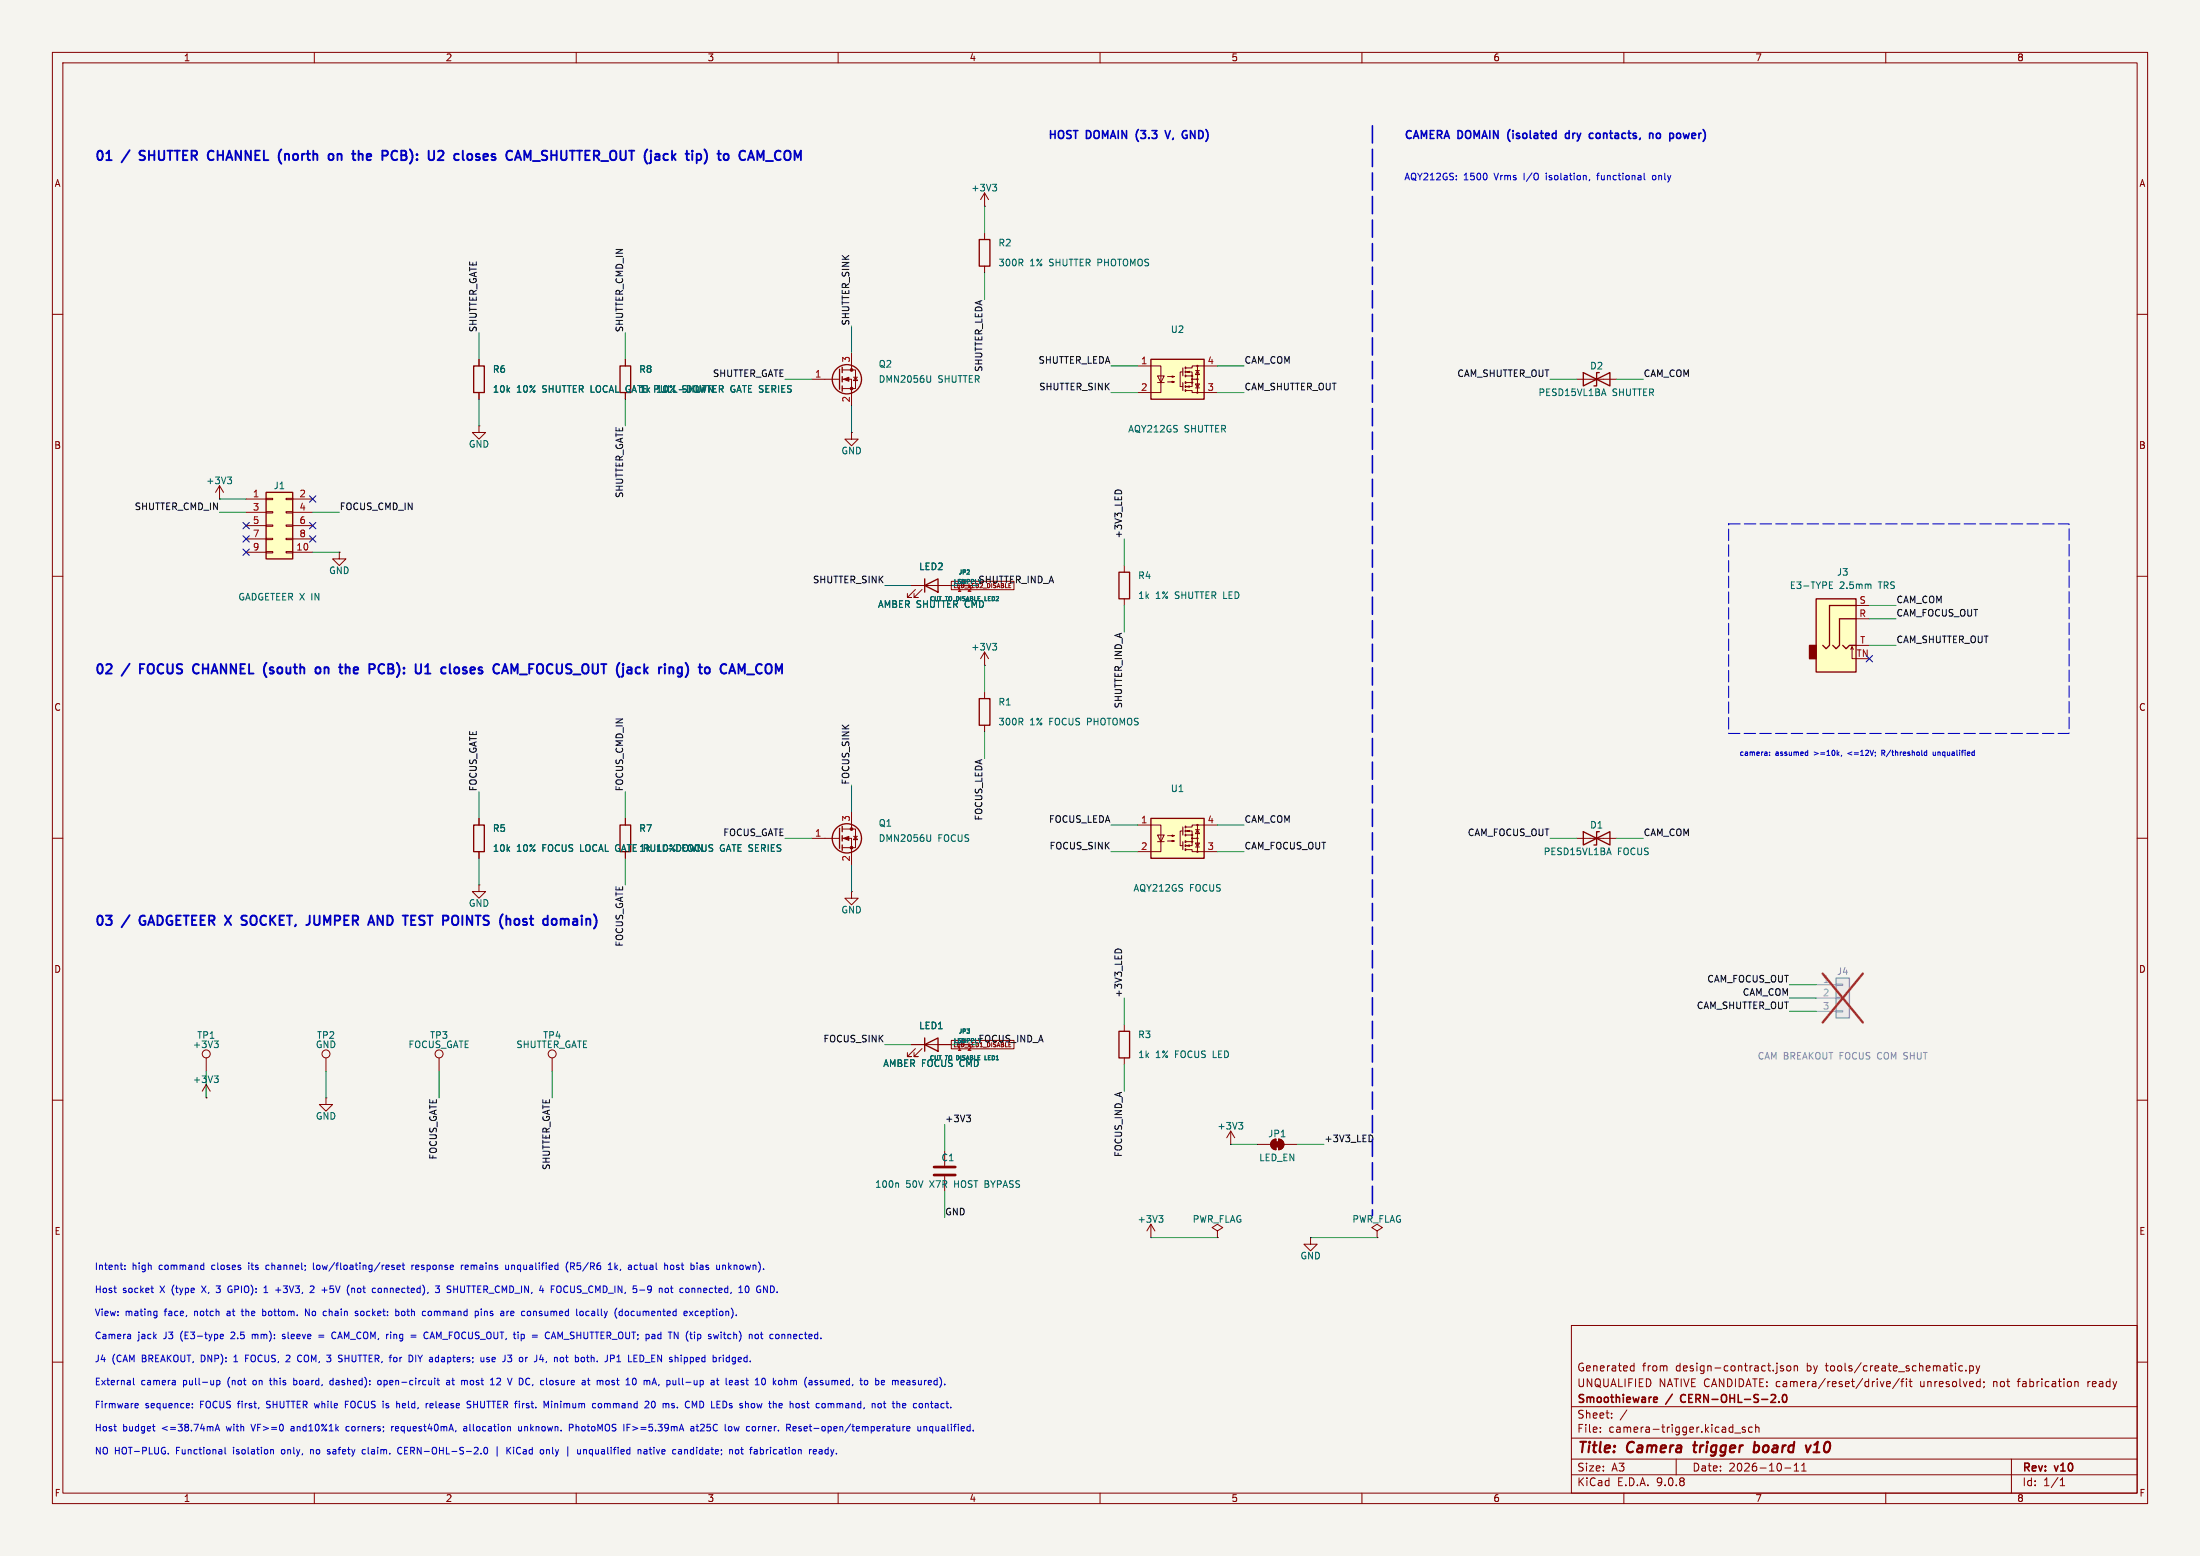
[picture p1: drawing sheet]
<svg xmlns="http://www.w3.org/2000/svg" width="420mm" height="297mm" viewBox="0 0 420 297" stroke-linecap="round" stroke-linejoin="round" font-family="sans-serif">
<path d="M0 0h420v297h-420z" fill="#f5f4ef" stroke="#f5f4ef" stroke-width=".19"/>
<g fill="none" stroke="#840000" stroke-width=".19">
<path d="M10 10h400v277h-400zM12 12h396v273h-396zM60 10v2M110 10v2M160 10v2M210 10v2M260 10v2M310 10v2M360 10v2M10 60h2M301 72.4h7.6M408 60h2"/>
<path d="M10 110h2M408 110h2M10 160h2M160.8 158.2h2.5v3.6h-2.5M162.6 154.9v3.3M162.9 159.6h.8M163.3 159.6l.4 .7h-.8zM408 160h2M91.4 168.9v1.3h1.3l-1.3 1.3-1.2-1.3h1.2M91.4 168.9h.1M154.9 160h5.4M160.8 160h1.8v5.1"/>
<path d="M162.6 170.2v1.3h1.2l-1.2 1.2-1.3-1.2h1.3M162.6 170.2h.1M301 160h7.6M10 210h2M39.4 209.6h.1M39.4 201.9v2.6M39.4 207v2.6M39.4 207l-.8 1.3M39.4 207l.7 1.3M62.2 209.6v1.2h1.3l-1.3 1.3-1.2-1.3h1.2M62.2 209.6h.1M62.2 201.9v2.6"/>
<path d="M83.8 201.9v2.6M105.4 201.9v2.6M240 218.4h2.6M242.9 217.7l.7-.3v2.1a1.02 1.02 0 0 1-.9-.7 1.02 1.02 0 0 1 .2-1.1zM244.1 217.4a1.02 1.02 0 0 1 1 1 1.02 1.02 0 0 1-1 1.1zM245.1 218.4h2.5M408 210h2M250.2 236.2v1.3h1.3l-1.3 1.3-1.3-1.3h1.3M250.2 236.2h.1M262.9 234.9l1-.6-1-.6-1 .6 1 .6v1.3M262.9 236.2h.1M300 253h108v32h-108z"/>
<path d="M10 260h2M300 278.5h108M300 274.5h108M300 268.5h108M305.5 273.2v.2M305.5 272.5v.1M307.7 270.5v.2M307.7 269.8v.1M310.6 269.1l-1.3 1.9M311.4 261.6h.5M311.4 260.8h.5M311.9 260.2v1.5"/>
<path d="M320 278.5v3M331.2 273.5h1.1M333.2 272.5l-.4-.1-.2 .2 .1 .2 .5 .2v.3h-.6M334.5 272.5l-.4-.1-.3 .3 .1 .6h.6M335.2 272.5l.2-.1 .3 .1 .1 .9M335.2 271.9v1.5M339.2 260.2v.1M340.4 260.8l-.3-.1-.2 .2v.2l.5 .2v.3h-.5M341.2 260.8l.4-.1 .3 .3v.4l-.3 .3-.4-.1-.1-.2zM342.5 260.8l.2-.1 .4 .1 .1 .9M342.5 260.7v1M342.5 279.7l.4-.4v1.5"/>
<path d="M343.9 279.7l.5-.4v1.5M359.7 263.7l-.4 1M360.2 264.2l.7-.2-.1-.2-.4-.1-.2 .2v.7h.6M362.6 263.1l-1.3 1.9M362.9 263.7h.5M363.4 263.2l-.3 .2v1.3M363.9 263.2v.1M363.9 263.7v1M364.4 263.7h.6M364.7 263.2v1.3l.3 .2M374.7 260.8l-.5-.1-.3 .3 .2 .6h.6M375.3 261.5v.2"/>
<path d="M376 260.8l.4-.1 .3 .3-.1 .6h-.6M376 260.7v1.5M377.2 260.7l.4 1M377.6 261.7l-.4 .5M377.9 260.7l-.3 1M378.7 263.8v.1M378.8 264.6l-.1 .3M384 278.5v6.5M396.1 263.8l.2-.1 .4 .1v.9M396.1 263.7v1M398.6 263.7v1M398.7 263.8l-.1 .2"/>
<path d="M408 260h2M60 285v2M110 285v2M160 285v2M210 285v2M260 285v2M300 281.5h108M310 285v2M340.7 280.2h1.2M342.5 280.8h.9M343.9 280.8h.9M360 285v2"/>
<path d="M393.3 283.6h.9M393.3 282.5l.4-.4v1.5"/>
<circle cx="39.4" cy="201.2" r=".76"/>
<circle cx="62.2" cy="201.2" r=".76"/>
<circle cx="83.8" cy="201.2" r=".76"/>
<circle cx="105.4" cy="201.2" r=".76"/>
</g>
<path d="M323.2 275.9h.8M323.6 275.2l-.2 1.7 .2 .3M334.9 276h.8M335 275.2l-.2 2M335.6 277a.66 .66 0 0 1-.8 .1M345.7 275.9l-.7 1.3M346.2 277.2h1.1M346.8 275.5l-.4 .3" fill="none" stroke="#840000" stroke-width=".4"/>
<path d="M315.9 266.7l.4 .1 .1 .2-.7 .2M316.3 267.6l-.4 .1M321 266.4l-.2 .4 .2 .7M338 267.7h1M338.9 266.3v.5M339.6 267.5v.2M340.4 266.3l.2-.1a.8 .8 0 0 1 .5 .7 .8 .8 0 0 1-.5 .8l-.2-.2-.1-.4z" fill="none" stroke="#840000" stroke-width=".3"/>
<path d="M306.2 74.2l.4 1.3M177.7 159.3v1.1l-.2 .1-.3 .1M307.2 161.9l.4 1.2M40.9 198.7h.8l-.5 .5M41.4 199.2l.3 .2v.3l-.3 .3M40.9 205.4h.8l-.5 .4M41.4 205.8l.3 .3v.3l-.3 .2" fill="none" stroke="#006464" stroke-width=".19"/>
<g fill="#840000" stroke="#840000" stroke-width=".19">
<path d="M243.3 217.9h1v1h-1z"/>
<path d="M242.9 217.7l.7-.3v2.1a1.02 1.02 0 0 1-.9-.7 1.02 1.02 0 0 1 .2-1.1z"/>
<path d="M244.1 217.4a1.02 1.02 0 0 1 1 1 1.02 1.02 0 0 1-1 1.1z"/>
<path d="M161 160l1.1-.4v.8z"/>
<circle cx="162.6" cy="158.2" r=".25"/>
<circle cx="162.6" cy="161.8" r=".25"/>
</g>
<g fill="none" stroke="#840000" stroke-width=".25">
<path d="M302.3 71.1v2.6l5-2.6v2.6zM305.3 71.1h-.5v2.6h-.5M160.3 158.1v3.8M160.8 157.7v1.1M160.8 159.5v1M302.3 158.8v2.5l5-2.5v2.5zM305.3 158.8h-.5v2.5h-.5M160.8 161.3v1"/>
<circle cx="161.7" cy="160" r="2.79"/>
</g>
<path d="M219.7 156.2h10.2v7.6h-10.2z" fill="#ffffc2"/>
<path d="M219.7 156.2h10.2v7.6h-10.2z" fill="none" stroke="#840000" stroke-width=".25"/>
<g fill="none" stroke="#840000" stroke-width=".19">
<path d="M217.2 157.5h4.4v5.1h-4.4M221 159.4h1.2l-.6 1.3zM222.9 159.5h1.3l-.4 .1v-.2l.4 .1M225.8 158.6h-.5v2.8h.5M226.4 158.6h1.2v.8M226.4 159.4h1.2v1.3h-1.2M226.6 158.6l.5-.1v.3zM228.2 158.4h.8M228.6 158.4l.4 .7h-.8zM228.6 157.5v5.1M232.4 157.5h-4.8v.4h-1.2M221 160.7h1.2"/>
<path d="M222.9 160.5h1.3l-.4 .2v-.3l.4 .1M226.4 162.2h1.2v.4h4.8M226.6 161.4l.5-.1v.2zM227.6 160.7v.7h-1.2M227.6 160h1M228.2 160.9h.8l-.4 .8zM228.2 161.7h.8"/>
<circle cx="227.6" cy="159.4" r=".13"/>
<circle cx="228.6" cy="157.5" r=".13"/>
<circle cx="227.6" cy="160.7" r=".13"/>
<circle cx="227.6" cy="160" r=".13"/>
<circle cx="228.6" cy="162.6" r=".13"/>
<circle cx="228.6" cy="160" r=".13"/>
</g>
<path d="M225.8 157.9v1.5M225.8 160.7v1.5" fill="none" stroke="#840000" stroke-width=".2"/>
<path d="M226.3 157.7v.3M226.3 158.5v.3M226.3 159.3v.2M226.3 160.5v.3M226.3 161.3v.2M226.3 162.1v.2" fill="none" stroke="#840000" stroke-width=".33"/>
<path d="M350.5 186.7h2.6v7.6h-2.6z" fill="#ebeae8"/>
<path d="M350.5 186.7h2.6v7.6h-2.6z" fill="none" stroke="#9c9b98" stroke-width=".25"/>
<path d="M346.7 188h3.8M346.7 190.5h3.8M346.7 193h3.8M350.5 187.8h1.3v.3h-1.3zM350.5 190.4h1.3v.2h-1.3zM350.5 192.9h1.3v.3h-1.3z" fill="none" stroke="#9c9b98" stroke-width=".19"/>
<path d="M348 185.8l7.6 9.4M355.6 185.8l-7.6 9.4" fill="none" stroke="#e12e31" stroke-width=".46"/>
<path d="M174 111.8h7.6M174.8 112.5l-1.6 1.5h.8h-.8v-.7M176 112.5l-1.5 1.5h.8h-.8v-.7" fill="none" stroke="#840000" stroke-width=".19"/>
<path d="M176.5 111.8l2.6-1.3v2.5zM176.5 110.5v2.5" fill="none" stroke="#840000" stroke-width=".25"/>
<path d="M188 113.9v.8" fill="none" stroke="#006464" stroke-width=".19"/>
<path d="M346.7 114.3h7.6v14h-7.6z" fill="#ffffc2"/>
<path d="M345.4 123.2h1.3v2.5h-1.3z" fill="#840000" stroke="#840000" stroke-width=".25"/>
<g fill="none" stroke="#840000" stroke-width=".25">
<path d="M186.9 45.7h2.1v5.1h-2.1zM160.3 70.5v3.8M160.8 70.1v1M160.8 71.9v1M160.8 73.7v1M213.6 109.2h2v5.1h-2zM346.7 114.3h7.6v14h-7.6zM354.3 118.1h-3.1v5.1l-.7 .6-.6-.6M354.3 115.6h-5.1v7.6l-.6 .6-.6-.6M186.9 133.4h2.1v5h-2.1zM351.8 123.2l.6 .6 .7-.6h1.2"/>
<circle cx="161.7" cy="72.4" r="2.79"/>
</g>
<g fill="none" stroke="#840000" stroke-width=".19">
<path d="M188 39.4h.1M188 36.8l-.8 1.3M188 36.8l.7 1.3M188 36.8v2.6M188 44.5v1.2M188 50.8v1.3M154.9 72.4h5.4M160.8 70.6h2.5v3.6h-2.5M160.8 72.4h1.8v5.1M162.6 67.3v3.3M162.9 72h.8M163.3 72l.4 .6h-.8z"/>
<path d="M162.6 82.6v1.2h1.2l-1.2 1.3-1.3-1.3h1.3M162.6 82.6h.1M214.6 108v1.2M214.6 114.3v1.3M354.3 115.6h2.6M354.3 118.1h2.6M188 127h.1M188 124.5v2.5M188 132.1v1.3M188 138.4v1.3M188 124.5l-.8 1.2M188 124.5l.7 1.2"/>
<path d="M353.3 124l.3-.6v2.3h.7M353.6 123.4l.2 .6M354.3 123.2h2.6"/>
</g>
<path d="M189.5 35.2h.8l-.5 .5M190 35.7l.3 .2v.3l-.3 .2M177.7 71.7v1l-.2 .2-.3 .1M349.2 111.7h.5M349.2 112.3h.7M349.2 111.1h.7M357 111.5l.2 .2v.6M189.5 122.8h.8l-.5 .5M190 123.3l.3 .2v.3l-.3 .3" fill="none" stroke="#006464" stroke-width=".19"/>
<g fill="#840000" stroke="#840000" stroke-width=".19">
<path d="M161 72.4l1.1-.4v.8z"/>
<circle cx="162.6" cy="70.6" r=".25"/>
<circle cx="162.6" cy="74.2" r=".25"/>
</g>
<path d="M219.7 68.6h10.2v7.6h-10.2z" fill="#ffffc2"/>
<path d="M219.7 68.6h10.2v7.6h-10.2z" fill="none" stroke="#840000" stroke-width=".25"/>
<g fill="none" stroke="#840000" stroke-width=".19">
<path d="M217.2 69.9h4.4v5h-4.4M221 71.8h1.2l-.6 1.2zM221 73h1.2M222.9 71.9h1.3l-.4 .1v-.2l.4 .1M222.9 72.9h1.3l-.4 .1v-.2l.4 .1M225.8 71h-.5v2.8h.5M226.4 71h1.2v.8M226.4 71.8h1.2v1.2h-1.2M226.4 74.5h1.2v.4h4.8M226.6 71l.5-.1v.2zM226.6 73.8l.5-.1v.2zM227.6 73v.8h-1.2"/>
<path d="M227.6 72.4h1M228.2 73.3h.8l-.4 .7zM228.2 70.7h.8M228.2 74h.8M228.6 70.7l.4 .8h-.8zM228.6 69.9v5M232.4 69.9h-4.8v.3h-1.2"/>
<circle cx="227.6" cy="71.8" r=".13"/>
<circle cx="227.6" cy="72.4" r=".13"/>
<circle cx="227.6" cy="73" r=".13"/>
<circle cx="228.6" cy="74.9" r=".13"/>
<circle cx="228.6" cy="72.4" r=".13"/>
<circle cx="228.6" cy="69.8" r=".13"/>
</g>
<path d="M225.8 70.2v1.6M225.8 73v1.5" fill="none" stroke="#840000" stroke-width=".2"/>
<path d="M226.3 70.1v.3M226.3 70.9v.2M226.3 71.6v.3M226.3 72.9v.3M226.3 73.7v.2M226.3 74.4v.3" fill="none" stroke="#840000" stroke-width=".33"/>
<path d="M50.8 94h5.1v12.7h-5.1z" fill="#ffffc2"/>
<path d="M90.4 69.9h2.1v5h-2.1zM118.4 69.9h2v5h-2zM50.8 94h5.1v12.7h-5.1zM90.4 157.5h2.1v5.1h-2.1zM118.4 157.5h2v5.1h-2zM176.5 199.4l2.6-1.3v2.6zM176.5 198.1v2.6M213.6 196.9h2v5h-2z" fill="none" stroke="#840000" stroke-width=".25"/>
<g fill="none" stroke="#840000" stroke-width=".19">
<path d="M91.4 68.6v1.3M91.4 74.9v1.3M119.4 68.6v1.3M119.4 74.9v1.3M41.9 95.3h.1M41.9 92.7l-.8 1.3M41.9 92.7l.8 1.3M41.9 92.7v2.6M47 95.3h3.8M47 97.8h3.8M50.8 95.1h1.3v.3h-1.3zM50.8 97.7h1.3v.2h-1.3z"/>
<path d="M54.6 95.1h1.3v.3h-1.3zM54.6 97.7h1.3v.2h-1.3zM55.9 95.3h3.8M55.9 97.8h3.8M91.4 81.3v1.3h1.3l-1.3 1.2-1.2-1.2h1.2M91.4 81.3h.1M47 100.3h3.8M47 102.9h3.8M47 105.4h3.8M50.8 100.2h1.3v.3h-1.3zM50.8 102.7h1.3v.3h-1.3zM50.8 105.3h1.3v.2h-1.3z"/>
<path d="M54.6 100.2h1.3v.3h-1.3zM54.6 102.7h1.3v.3h-1.3zM54.6 105.3h1.3v.2h-1.3zM55.9 100.3h3.8M55.9 102.9h3.8M55.9 105.4h3.8M64.8 105.4v1.3h1.2l-1.2 1.3-1.3-1.3h1.3M64.8 105.4h.1M174 111.8h2.5M179.1 111.8h2.5M181.6 111h12v1.6h-12zM91.4 156.2v1.3"/>
<path d="M119.4 156.2v1.3M91.4 162.6v1.2M119.4 162.6v1.2M174 199.4h7.6M181.6 198.6h12v1.6h-12zM214.6 195.6v1.3M174.8 200.2l-1.6 1.5h.8h-.8v-.8M176 200.2l-1.5 1.5h.8h-.8v-.8M180.3 219.7v2.8M214.6 201.9v1.3M234.9 218.4h.1M234.9 215.9l-.7 1.3"/>
<path d="M234.9 215.9l.8 1.3M234.9 215.9v2.5M180.3 224.5v2.8M219.7 236.2h.1M219.7 233.7l-.8 1.2M219.7 233.7l.8 1.2M219.7 233.7v2.5M232.4 234.9l1-.6-1-.6-1 .6 1 .6v1.3M232.4 236.2h.1"/>
</g>
<path d="M43.4 91.1h.8l-.4 .4M44 91.5l.2 .3v.3l-.2 .2M188 113.9v.8M188 201.5v.8h.4M236.5 214.2h.7l-.4 .5M237 214.7l.2 .3v.3l-.2 .2M171.4 225.8l.1 .2v.6M221.2 232h.8l-.4 .5M221.8 232.5l.2 .3v.3l-.2 .2" fill="none" stroke="#006464" stroke-width=".19"/>
<path d="M178.3 222.8h4.1M178.3 224.3h4.1" fill="none" stroke="#840000" stroke-width=".51"/>
<path d="M212.9 93.8l.5-.3 .7 .3M212.9 181.4l.5-.3 .7 .3M184.5 212.8h.8l-.4 .5M185 213.3l.3 .3v.3l-.3 .2M261.8 216.7l.3 .5-.3 .7" fill="none" stroke="#0f0f0f" stroke-width=".19"/>
<path d="M262 24v208" fill="none" stroke="#0000c2" stroke-width=".3" stroke-dasharray="3.3 1.2"/>
<g fill="none" stroke="#009600" stroke-width=".19">
<path d="M188 39.4v5.1M188 52.1v5.1M91.4 63.5v5.1M91.4 76.2v5.1M119.4 63.5v5.1M119.4 76.2v5.1M149.9 72.4h5M162.6 62.2v5.1M162.6 77.5v5.1M212.1 69.9h5.1M212.1 74.9h5.1M232.4 69.9h5.1"/>
<path d="M232.4 74.9h5.1M295.9 72.4h5.1M308.6 72.4h5.1M41.9 95.3h5.1M41.9 97.8h5.1M59.7 97.8h5.1M59.7 105.4h5.1M168.9 111.8h5.1M214.6 102.9v5.1M214.6 115.6v5.1M356.9 118.1h5M356.9 115.6h5"/>
<path d="M188 127v5.1M188 139.7v5.1M356.9 123.2h5M91.4 151.1v5.1M119.4 151.1v5.1M162.6 149.9v5M212.1 157.5h5.1M232.4 157.5h5.1M91.4 163.8v5.1M119.4 163.8v5.1M149.9 160h5M162.6 165.1v5.1"/>
<path d="M212.1 162.6h5.1M232.4 162.6h5.1M295.9 160h5.1M308.6 160h5.1M168.9 199.4h5.1M214.6 190.5v5.1M341.6 193h5.1M341.6 190.5h5.1M341.6 188h5.1M39.4 204.5v5.1M62.2 204.5v5.1M83.8 204.5v5.1"/>
<path d="M105.4 204.5v5.1M180.3 214.6v5.1M214.6 203.2v5.1M234.9 218.4h5.1M247.6 218.4h5.1M180.3 227.3v5.1M219.7 236.2h12.7M250.2 236.2h12.7"/>
</g>
<g fill="none" stroke="#000084" stroke-width=".19">
<path d="M46.4 99.7l1.2 1.2M47.6 99.7l-1.2 1.2M59.1 99.7l1.2 1.2M59.1 94.6l1.2 1.3M60.3 99.7l-1.2 1.2M60.3 94.6l-1.2 1.3M46.4 104.8l1.2 1.2M46.4 102.3l1.2 1.2M47.6 104.8l-1.2 1.2M47.6 102.3l-1.2 1.2M59.1 102.3l1.2 1.2M60.3 102.3l-1.2 1.2"/>
<path d="M356.3 125.1l1.2 1.2M357.5 125.1l-1.2 1.2"/>
</g>
<path d="M222.4 24.9l.5 1.5 .5-1.5M226.3 25.8h.3v.5l-.3 .1M226.4 24.9l.2 .1M299.6 25.5l-.5-.1-.3 .3 .2 .7h.6M304 25.4l.1 .1M304.1 26.4h-.1M315 25.5h.5l.1 .9M316.8 25.5l-.3-.1-.3 .3 .1 .7h.5M320.6 25.4l.2 .3v.4l-.2 .3" fill="none" stroke="#0000c2" stroke-width=".3"/>
<g fill="none" stroke="#0000c2" stroke-width=".19">
<path d="M283.8 33.3v.8M303.5 34.3l-.1 .2M304.8 33.5h.5M305.1 33.1l-.1 1.2M313.9 33.1v1l.2 .2M315.9 33.5h-.3l-.1 .2v.5l.4 .1M337.8 144.1v.1M337.8 143.6v.1M345 143.5l.1 .1M345.1 143.2v1M345.1 144.2h-.1M351.6 144.2l-.1 .1"/>
<path d="M353.5 143.5l-.7 .3 .7 .3M359.2 143.7h.4M359.5 143.7l.3 .5M359.6 143.2h-.4v1M367.4 144.2h.4M367.4 143.6h.4M367.8 143.2v1M369.1 143.5v.7l.4-.1M369.5 143.5v.7M22.9 241.5h.5M23.3 242.3h.1M23.8 242.2v.1"/>
<path d="M23.8 241.5v.2M24.8 254.7l.1 .2v.6M24.9 255.5h-.1M24.9 255h-.1M28.8 245.9h.5M29 246.7h.3M29.6 250.3h.4M30 250.3v1l-.3 .3M30 251.1h-.4M38.5 241.5h.4M38.9 242.3h-.4M38.9 241.1v1.2"/>
<path d="M41.3 245.5h.7M41.3 246.6l.1 .1M42 255.1l.7-.1-.1-.3h-.4l-.2 .2 .1 .6h.5M43.5 246.2l.1 .3 .3 .2M43.9 245.5l-.3 .1-.1 .4M44.6 259.9h.8M44.8 259h-.2M46 250.3h.5M46.2 249.9l.1 1.2M46.9 259.3h.4M47.5 258.7h-.6v1.2M48.2 254.7v.8"/>
<path d="M48.3 254.7l-.1 .1M50.2 251.1h.3M50.2 249.9v1.2M50.4 245.8l.4-.3v1.2M50.4 246.7h.7M50.5 250.3h-.3M51 241.5l-.2 .2v.4l.2 .2M52.6 246.2h1M53.1 245.8v.9M53.9 255.5h.4M54.3 254.7l-.4 .2 .1 .1 .3 .1M55.1 258.7l-.5 .1"/>
<path d="M55.3 259.2l-.7 .7h.8M56.9 259.7l.4 .2M57.3 258.7l-.4 .1M58.3 251.1v-1.2l.7 1.2M59.2 245.6l.5-.1 .2 .3-.7 .9h.7M59.8 241.1v1l.2 .2M60.9 254.9h.9M60.9 255.2h.9M61.5 246.2h.9M61.9 250.3h.4M62.3 251.1h-.4M63.5 255.3l.3 .2 .3-.1"/>
<path d="M64.1 254.4l-.3-.1-.4 .3M65.2 258.7h.1M65.2 259.4l.1 .2-.1 .3M67.1 246l.4-.1 .2 .2M67.1 245.9v.8M68.3 250.3h-.3l-.2 .2 .1 .1 .4 .2v.3h-.5M72.7 245.9h-.3l-.2 .2v.5l.2 .1h.3M75.2 241.5h-.3l-.1 .2v.1l.4 .2v.3h-.4M75.6 250.3h.3l.3 .2-.2 .6h-.4M75.6 249.9v1.2M75.8 241.9l.6-.1-.1-.3h-.3l-.2 .2 .1 .6h.4M76.7 250.4v.6"/>
<path d="M76.8 241.5h.4M76.9 241.1v1l.3 .2M78.5 254.9h.9M78.5 255.2h.9M78.6 241.5v.8M78.8 259v.6M79 241.5l-.4 .2M79.4 258.7v1.2M81.1 250.3h.1M81.2 251.1h-.1M81.7 254.4l-.3-.1-.4 .3M81.7 255.4v.1"/>
<path d="M82.1 250.3h-.3l-.1 .2 .1 .5 .3 .1M82.2 255.2h.6M82.5 254.3l-.4 1.2M83.1 245.5h.8l-.4 .4 .3 .2v.5l-.1 .1-.6-.1M86.6 246.1h.7M88.1 241.5v.8M88.4 241.5l-.3 .2M88.9 241.5v.8M89.4 241.8l-.6 .1M90.7 250.3h.4l.2 .2-.1 .6h-.5M91.9 249.9v.1M91.9 250.3v.8"/>
<path d="M92.4 259.8l-.2 .1h-.3M92.4 259.1v.8M93.4 259.1h-.3l-.2 .2 .1 .1 .4 .2v.3h-.5M96.5 241.5l.1 .8h.3l.2-.1M96.8 250.3v.8M96.9 258.7h.8l-.4 .4M97.1 241.5v.8M97.1 250.3l-.3 .2M97.4 259.1l.3 .3v.3l-.3 .2M100.9 250.3h.3l.1 .2v.5l-.4 .1M103.3 258.6l-.3 .9M104.3 259.9l-.1 .2"/>
<path d="M104.9 254.4l-.4-.1-.3 .3M105.2 255.5l.5-1.2 .4 1.2M105.4 255.2h.6M107.7 245.8v.6M108 259.1h.5M108.1 258.7v1l.4 .2M108.5 240.9a1.46 1.46 0 0 0 0 1.9M108.9 241.7h.5M109.4 241.1h-.5v1.2M110.7 250.5l.2-.2h.3l.2 .2-.2 .6h-.3l-.2-.2M112 259.1h.4M112.1 258.7v1l.3 .2"/>
<path d="M112.3 250.3h-.3l-.2 .2 .1 .5 .4 .1M116.1 242.3h.8M116.1 241.4l.4-.3v1.2M117.4 241.1v1.2M117.5 241.8l.4 .5M117.8 259.9h.7M117.8 259l.3-.3v1.2M117.9 241.5l-.5 .5M118.2 250.9l.2 .2h.4M118.8 250.3h-.4l-.2 .2M118.8 249.9v1.2M119.8 250.3h-.3l-.2 .2 .1 .5 .4 .1"/>
<path d="M121.6 241.5h-.4l-.1 .2 .1 .5 .4 .1M122.1 246.2h1M122.2 258.7a.64 .64 0 0 1 .7 .6 .64 .64 0 0 1-.7 .6M127 246l.4-.1 .2 .2-.1 .6h-.3l-.2-.1M127.1 241.5l.3 .2v.6M128 245.9h.5M128.2 245.5v1l.3 .2M128.6 241.7l-.2-.2h-.3l-.1 .2 .1 .6h.3l.2-.2M131 250.3l.2 .3-.6 .1M131.1 251.1h-.1M131.6 250.3l.7 .8M132.2 245.9h.4v.8"/>
<path d="M132.3 250.3l-.7 .8M133.1 241.1v.1M133.1 241.5v.8M133.2 250.3h-.4l-.1 .2 .1 .5 .4 .1M134 241.5h-.3M134.1 241.8h-.3l-.2 .2 .1 .3h.4M137.2 254.7l-.3 .8M137.7 254.3v.1M137.7 254.7v.8M138.1 241.5l.4 .2v.6M139.2 259.1h-.3l-.3 .2 .1 .6h.5M139.2 258.7v1.2"/>
<path d="M142.4 245.6l.2-.1a.68 .68 0 0 1 .4 .6 .68 .68 0 0 1-.4 .6l-.2-.1M144.6 254.7l.2 .2v.4l-.2 .2M145.2 254.7h.4M145.3 254.3v1l.3 .2M147.1 245.5a.64 .64 0 0 1 .7 .6 .64 .64 0 0 1-.7 .6M149.5 254.7l.3 .2v.6M25.5 263.1v1l.2 .2M25.8 268.7h.5M25.8 267.9h.4l.2 .3-.6 .1M29.1 272.3h.5M29.3 273.1h.3M32.1 277.4v.1"/>
<path d="M33.3 263.5l.2 .2v.6M33.5 264.3h-.2M33.5 263.8h-.2M36.7 267.9v.2M36.7 268.6v.1M41.1 273.1l.4-1.2 .4 1.2M41.2 272.8h.6M41.4 263.5h.3l.3 .2-.1 .6h-.5M41.4 263.5v1.3M43 276.3v1l.1 .2M47.9 271.9l.4 1.2M51.4 263.5h.5"/>
<path d="M51.6 263.1l.1 1.2M51.7 276.7h.4l.1 .8M55.7 272.3h-.1M55.7 272.6l-.2 .2 .2 .3M56.1 264.3h.3M56.1 263.1v1.2M56.4 263.5h-.3M59.3 276.7v.8M59.5 276.7l-.2 .1M62.5 277.5h.4M62.9 276.7l-.4 .2v.1l.4 .1M63.6 263.5h-.4l-.2 .2 .1 .6h.5"/>
<path d="M65.9 268.1h.5M66.5 272.3h-.3l-.1 .2v.5l.4 .1M66.5 267.5h-.6v1.2M69.7 276.7h-.3l-.3 .2 .2 .6h.4M72.2 263.6l.1-.1 .4 .1 .1 .5-.2 .2h-.3l-.1-.1zM74.8 272.3v.8M75.1 272.3l-.3 .2M75.9 267.9l.4 .2v.6M76.7 276.4a.6 .6 0 0 0-.8 .4 .6 .6 0 0 0 .6 .7l.2-.1M81.4 267.9v.8M81.7 267.9l-.3 .2M82.5 267.9l-.4 .2v.6h.4"/>
<path d="M82.7 268.2l-.6 .1M83.4 263.5h.5M83.6 263.1v1l.3 .2M85.3 263.5h.5v.8M85.8 263.8h-.4l-.2 .2 .2 .3h.4M88.6 272.3h.4l.1 .8M88.7 263.5h.5v.8M89.1 272.6h-.4l-.2 .2 .2 .3h.4M89.9 267.5h-.5l-.2 .1v.3l.6 .3 .1 .3-.3 .2h-.4M91.8 277.4v.1M92.5 276.4l.2-.1a.68 .68 0 0 1 .4 .6 .68 .68 0 0 1-.4 .6l-.3-.5zM93.6 264.3h.8"/>
<path d="M94.9 276.1v1.9M95.3 263.1l-.5 .1M95.5 263.6l-.7 .7h.8M96.8 276.3v1.2M97 276.8l.5 .7M97.5 276.3l-.7 .7M99 272.3l.1 .8h.3l.2-.1M99.6 272.3v.8M103.7 276.8v.6M103.9 267.5l.4 .9 .4-.9v1.2M104.3 276.7v.8M104.5 276.7l-.2 .1"/>
<path d="M105.2 263.5l-.3 .2v.4l.3 .2M105.3 267.5v.1M105.3 267.9v.8M108.7 272.5h.6l.1-.2v-.3l-.7-.1v1.2M111.4 276.8l.2-.1h.3l.1 .8M111.4 276.7v.8M112.1 263.5h.5M112.3 263.1v1l.3 .2M113.3 267.9h.4M113.7 268.7h-.4M114.9 268.1l-.3-.2h-.3l-.1 .2 .1 .6h.3l.3-.2M115.8 263.5h.3l.2 .2v.5l-.2 .1h-.3"/>
<path d="M119.7 272.5h.4M120.3 271.9h-.6v1.2M121.3 263.1l.2 .4-.2 .8M121.8 276.8l.2-.1h.3l.1 .8M121.8 276.7v.8M123 276.7h.4l.1 .8M123.1 260.1h1M123.5 277h-.4l-.2 .2 .2 .3h.4M123.6 267.5l.3 .2-.1 .3-.7 .7h.8M124.6 264h.6M124.9 263.1l.4 1.2M125.1 267.9l-.3-.4a.68 .68 0 0 0-.5 .6 .68 .68 0 0 0 .5 .6l.3-.5"/>
<path d="M125.7 264.5h.1M128.7 267.9h-.3l-.2 .2 .6 .4M128.8 268.5l-.2 .2h-.4M129.5 277.3l.2 .2h.4M129.6 276.7h.4l.1 .8M130.1 277h-.4l-.2 .2M131.9 272.3h.5l.1 .8M132.2 267.5l.4 .9 .4-.9v1.2M132.5 272.6h-.5l-.1 .2 .1 .3h.5M132.9 272.3h.5M133.1 271.9v1l.3 .2M136.8 263.5h.4"/>
<path d="M136.9 263.1v1l.3 .2M138.6 263.1v1l.2 .2M139.2 272.3h.3l.2 .2-.1 .6h-.4M139.7 276.7l.1 .2v.6M140.1 272.3l.3 .8M140.4 276.8l.2-.1 .4 .1v.5l-.1 .2h-.3l-.2-.1zM141.4 276.7h.5M141.5 263.7l.5 .4M141.6 276.3l.1 1.2M142 263.5h-.3l-.2 .2M142 264.1l-.2 .2h-.3M143.6 267.9l.4 .1"/>
<path d="M143.8 272.3h.3l.2 .2-.1 .5-.4 .1M144 268.6l-.4 .1M145.2 276.7h.3l.3 .2M145.8 277.3l-.3 .2h-.3M147.6 263.1v1.2M147.8 263.8l.3 .5M148.1 263.5l-.5 .5M149.2 267.9l.1 .3-.6 .1M149.3 268.7h-.1M151 263.5v.8M151.4 272.7l.6-.1-.1-.3h-.3l-.2 .2v.6h.5M151.4 263.5h-.3l-.1 .1"/>
<path d="M153.3 268.3l.3 .1v.1l-.4 .2M153.3 267.9h.3M154 267.9h.5M155.3 277.1l.6-.1-.1-.3h-.4l-.1 .2v.6h.5M156.4 276.7h.5l.1 .8M156.6 263.8l.5 .3v.2h-.4M156.6 263.5h.5M157 277h-.5l-.2 .2 .2 .3h.5M158.3 267.9l.3 .2M158.6 268.1l.2-.2 .4 .2M158.6 268.1v.6M167.2 263.5h.3l.3 .2-.1 .6h-.5"/>
<path d="M167.2 263.1v1.2M168.4 263.5l-.1 .2v.4l.1 .2M168.6 267.9h.5M168.8 267.5v1l.3 .2M168.9 263.8l-.6 .1M171 263.5h.4l.1 .8M172.7 272.3h-.2M173.1 272.7l.6-.1-.1-.3h-.3l-.2 .2 .1 .6h.4M174.4 263.5h.3M174.4 263.9l.3 .1 .1 .1-.4 .2M175.2 272.3l.1 .8h.3l.2-.1M175.8 272.3v.8"/>
<path d="M176.4 272.4l.1-.1h.3l.1 .8M176.4 272.3v.8M177.6 272.3l-.1 .2 .1 .6M177.6 267.9h.5M177.8 267.5v1l.3 .2"/>
</g>
<g fill="none" stroke="#0000c2" stroke-width=".36">
<path d="M20.3 30.6h1M26.6 30.5l.3 .1M26.7 28.9v.5M40 30.5h.7M40 28.8h.7M54.4 29.4v1.2M54.7 29.4l-.3 .1M63.3 29.4l.4 .3v.5l-.4 .4M64.4 29.4v1.2M65 29.4l-.6 .1M67.4 28.8v1.5M68.5 28.8v1.8"/>
<path d="M70.3 29.4l-.3 .2v.7l.3 .3M70.9 29.8l-.9 .2M75.5 28.8l.3 .1M75.8 30.4l-.3 .2M76.6 29.6h.6M77.2 28.8h-.6v1.8h.7M90.8 29.7l.8 .5-.2 .4-.6-.1M91.5 29.4h-.4l-.3 .2M100.7 30l.6-1.2v1.8M101.7 30.7h1.4M137 29.4h.6M137.2 28.8v1.5l.1 .2 .3 .1"/>
<path d="M138.3 29.4l-.1 .3v.5l.1 .3M143 30h.8M143.4 28.8l.6 1.8M145.2 30l-.6-1.2v1.8M150 28.8a1.28 1.28 0 0 0 0 1.7M26.7 127.6h.6M27.6 126.8h-.9v1.8M37 128.3a.65 .65 0 0 0 .9 .2M37.9 126.8a.65 .65 0 0 0-.9 .2M51.5 128.5l.5 .1M52 127.4h-.4l-.1 .2 .1 .3 .4 .1M60.8 127.4l.4 .3v.5l-.4 .4"/>
<path d="M62 127.4v1.2M62.5 127.4l-.5 .1M65 126.8v1.5M66 126.8v1.8M67.8 127.4l-.3 .2v.7l.3 .3M68.4 127.8l-.9 .2M73 126.8l.4 .1M73.4 128.4l-.4 .2M74.1 127.6h.6M74.7 126.8h-.6v1.8h.7M89 127.4h-.4l-.2 .2v.3l.6 .1v.5h-.6M98.2 128l.6-1.2v1.8"/>
<path d="M99.2 128.7h1.4M139.4 128h.8M139.8 126.8l.6 1.8M141.6 128l-.6-1.2v1.8M146.4 126.8a1.28 1.28 0 0 0 0 1.7M26.8 175l-.2 .5 .2 .8M46.9 174.8h.2M47 175.9v.5M60.2 176.5h.6M72.1 174.8l1 1.8v-1.8M80.3 176.6h.4M80.4 175.6l.3 .1"/>
<path d="M80.4 174.8h.4M99.8 176.5h.7M100.5 175.4h-.4l-.3 .2 .1 .3 .6 .1M108.1 175.4h.4l.1 .2v1M109.6 175.4h-.2M109.6 175.9a.35 .35 0 0 0-.3 .3 .35 .35 0 0 0 .3 .4"/>
</g>
<path d="M330 100h65v40h-65v-40" fill="none" stroke="#0000c2" stroke-width=".2" stroke-dasharray="2.2 .8"/>
<g font-size="2.8" fill="#840000">
<text x="301" y="277.9">Title:</text>
<text x="310.6" y="277.9">Camera</text>
<text x="324.2" y="277.9">trigger</text>
<text x="336.4" y="277.9">board</text>
<text x="347.2" y="277.9">v10</text>
</g>
<g font-size="2.5" fill="#0000c2">
<text x="18" y="31.2">01</text>
<text x="23.5" y="31.2">/</text>
<text x="27.5" y="31.2">SHUTTER</text>
<text x="41.2" y="31.2">CHANNEL</text>
<text x="55.4" y="31.2">(north</text>
<text x="65.7" y="31.2">on</text>
<text x="71.1" y="31.2">the</text>
<text x="77.4" y="31.2">PCB):</text>
<text x="86.9" y="31.2">U2</text>
<text x="92.6" y="31.2">closes</text>
<text x="103.3" y="31.2">CAM_SHUTTER_OUT (jack</text>
<text x="139.1" y="31.2">tip)</text>
<text x="145.9" y="31.2">to</text>
<text x="150.7" y="31.2">CAM_COM</text>
<text x="18" y="129.2">02</text>
<text x="23.5" y="129.2">/</text>
<text x="27.5" y="129.2">FOCUS</text>
<text x="38.4" y="129.2">CHANNEL</text>
<text x="52.6" y="129.2">(south</text>
<text x="63.3" y="129.2">on</text>
<text x="68.6" y="129.2">the</text>
<text x="74.9" y="129.2">PCB):</text>
<text x="84.4" y="129.2">U1</text>
<text x="90.1" y="129.2">closes</text>
<text x="100.8" y="129.2">CAM_FOCUS_OUT (jack</text>
<text x="133.8" y="129.2">ring)</text>
<text x="142.3" y="129.2">to</text>
<text x="147.1" y="129.2">CAM_COM</text>
<text x="18" y="177.2">03</text>
<text x="23.5" y="177.2">/</text>
<text x="27.5" y="177.2">GADGETEER X</text>
<text x="48.4" y="177.2">SOCKET,</text>
<text x="61.5" y="177.2">JUMPER</text>
<text x="74.2" y="177.2">AND</text>
<text x="81.5" y="177.2">TEST</text>
<text x="89.7" y="177.2">POINTS</text>
<text x="101.3" y="177.2">(host</text>
<text x="110.3" y="177.2">domain)</text>
</g>
<g font-size="2.1" fill="#0000c2">
<text x="200" y="26.9">HOST</text>
<text x="207.5" y="26.9">DOMAIN</text>
<text x="217.6" y="26.9">(3.3</text>
<text x="223.9" y="26.9">V,</text>
<text x="227.6" y="26.9">GND)</text>
<text x="268" y="26.9">CAMERA DOMAIN</text>
<text x="288.5" y="26.9">(isolated</text>
<text x="300.2" y="26.9">dry</text>
<text x="305.3" y="26.9">contacts,</text>
<text x="317.4" y="26.9">no</text>
<text x="321.8" y="26.9">power)</text>
</g>
<g font-size="2.1" fill="#840000">
<text x="301" y="262">Generated</text>
<text x="313.5" y="262">from</text>
<text x="319.9" y="262">design-contract.json</text>
<text x="345" y="262">by</text>
<text x="348.8" y="262">tools/create_schematic.py</text>
<text x="301" y="268.2">Smoothieware</text>
<text x="301" y="265">UNQUALIFIED</text>
<text x="316.6" y="265">NATIVE CANDIDATE: camera/reset/drive/fit</text>
<text x="318.2" y="268.2">/</text>
<text x="321.5" y="268.2">CERN-OHL-S-2.0</text>
<text x="366.8" y="265">unresolved;</text>
<text x="380.9" y="265">not</text>
<text x="385.8" y="265">fabrication</text>
<text x="399.2" y="265">ready</text>
<text x="301" y="273.7">File:</text>
<text x="301" y="271">Sheet:</text>
<text x="307.1" y="273.7">camera-trigger.kicad_sch</text>
<text x="301" y="281.1">Size:</text>
<text x="307.6" y="281.1">A3</text>
<text x="323" y="281.1">Date:</text>
<text x="330" y="281.1">2026-10-11</text>
<text x="386" y="281.3">Rev:</text>
<text x="392.4" y="281.3">v10</text>
<text x="301" y="283.9">KiCad</text>
<text x="308.7" y="283.9">E.D.A.</text>
<text x="316.3" y="283.9">9.0.8</text>
<text x="386" y="283.9">Id:</text>
<text x="390.1" y="283.9">1/1</text>
</g>
<g font-size="1.8" fill="#840000">
<text x="35" y="11.9">1</text>
<text x="85" y="11.9">2</text>
<text x="135" y="11.9">3</text>
<text x="185" y="11.9">4</text>
<text x="235" y="11.9">5</text>
<text x="285" y="11.9">6</text>
<text x="335" y="11.9">7</text>
<text x="385" y="11.9">8</text>
<text x="10.3" y="35.9">A</text>
<text x="408.3" y="35.9">A</text>
<text x="10.3" y="85.9">B</text>
<text x="408.2" y="85.9">B</text>
<text x="10.3" y="135.9">C</text>
<text x="408.2" y="135.9">C</text>
<text x="10.3" y="185.9">D</text>
<text x="408.2" y="185.9">D</text>
<text x="10.3" y="235.9">E</text>
<text x="408.3" y="235.9">E</text>
<text x="10.3" y="285.9">F</text>
<text x="35" y="286.9">1</text>
<text x="85" y="286.9">2</text>
<text x="135" y="286.9">3</text>
<text x="185" y="286.9">4</text>
<text x="235" y="286.9">5</text>
<text x="285" y="286.9">6</text>
<text x="335" y="286.9">7</text>
<text x="385" y="286.9">8</text>
<text x="408.3" y="285.9">F</text>
</g>
<g font-size="1.8" fill="#0000c2">
<text x="268" y="34.6">AQY212GS:</text>
<text x="279.4" y="34.6">1500</text>
<text x="285.4" y="34.6">Vrms</text>
<text x="291.2" y="34.6">I/O</text>
<text x="295.6" y="34.6">isolation,</text>
<text x="305.6" y="34.6">functional</text>
<text x="316.3" y="34.6">only</text>
<text x="18" y="242.6">Intent:</text>
<text x="25.2" y="242.6">high</text>
<text x="30.4" y="242.6">command</text>
<text x="40.7" y="242.6">closes</text>
<text x="47.9" y="242.6">its</text>
<text x="51.4" y="242.6">channel;</text>
<text x="60.6" y="242.6">low/floating/reset</text>
<text x="79.7" y="242.6">response</text>
<text x="89.3" y="242.6">remains</text>
<text x="98" y="242.6">unqualified</text>
<text x="109.7" y="242.6">(R5/R6</text>
<text x="118" y="242.6">1k,</text>
<text x="122" y="242.6">actual</text>
<text x="129.1" y="242.6">host</text>
<text x="134.4" y="242.6">bias</text>
<text x="139.5" y="242.6">unknown).</text>
<text x="18" y="247">Host</text>
<text x="18" y="251.4">View:</text>
<text x="23.4" y="247">socket</text>
<text x="23.9" y="251.4">mating</text>
<text x="30.7" y="247">X (type</text>
<text x="31.5" y="251.4">face,</text>
<text x="37.4" y="251.4">notch</text>
<text x="39" y="247">X,</text>
<text x="42" y="247">3</text>
<text x="43.8" y="251.4">at</text>
<text x="44.4" y="247">GPIO):</text>
<text x="46.8" y="251.4">the</text>
<text x="51" y="251.4">bottom.</text>
<text x="53.9" y="247">+3V3,</text>
<text x="59.3" y="251.4">No</text>
<text x="60.7" y="247">2</text>
<text x="63" y="251.4">chain</text>
<text x="63.1" y="247">+5V</text>
<text x="68.1" y="247">(not</text>
<text x="69.3" y="251.4">socket:</text>
<text x="73.2" y="247">connected),</text>
<text x="77.2" y="251.4">both</text>
<text x="82.5" y="251.4">command</text>
<text x="85.5" y="247">3</text>
<text x="87.9" y="247">SHUTTER_CMD_IN,</text>
<text x="92.8" y="251.4">pins</text>
<text x="97.9" y="251.4">are</text>
<text x="102.1" y="251.4">consumed</text>
<text x="105.7" y="247">4</text>
<text x="108.1" y="247">FOCUS_CMD_IN,</text>
<text x="112.7" y="251.4">locally</text>
<text x="120.2" y="251.4">(documented</text>
<text x="124" y="247">5-9</text>
<text x="129.1" y="247">not</text>
<text x="133.3" y="247">connected,</text>
<text x="133.7" y="251.4">exception).</text>
<text x="144.8" y="247">10</text>
<text x="148.4" y="247">GND.</text>
<text x="18" y="255.8">Camera</text>
<text x="26.3" y="255.8">jack</text>
<text x="31.3" y="255.8">J3</text>
<text x="34.7" y="255.8">(E3-type</text>
<text x="44.6" y="255.8">2.5</text>
<text x="48.8" y="255.8">mm):</text>
<text x="54.8" y="255.8">sleeve</text>
<text x="61.9" y="255.8">=</text>
<text x="64.6" y="255.8">CAM_COM, ring</text>
<text x="80.1" y="255.8">=</text>
<text x="82.8" y="255.8">CAM_FOCUS_OUT, tip</text>
<text x="103.9" y="255.8">=</text>
<text x="106.6" y="255.8">CAM_SHUTTER_OUT; pad</text>
<text x="130.6" y="255.8">TN (tip</text>
<text x="138.6" y="255.8">switch)</text>
<text x="146.5" y="255.8">not</text>
<text x="150.7" y="255.8">connected.</text>
<text x="18" y="260.2">J4</text>
<text x="21.3" y="260.2">(CAM</text>
<text x="27.2" y="260.2">BREAKOUT, DNP):</text>
<text x="45.1" y="260.2">1</text>
<text x="47.5" y="260.2">FOCUS,</text>
<text x="55.5" y="260.2">2</text>
<text x="57.9" y="260.2">COM, 3</text>
<text x="66.1" y="260.2">SHUTTER, for</text>
<text x="79.9" y="260.2">DIY adapters;</text>
<text x="94.1" y="260.2">use</text>
<text x="98.5" y="260.2">J3</text>
<text x="101.8" y="260.2">or</text>
<text x="104.9" y="260.2">J4,</text>
<text x="108.9" y="260.2">not</text>
<text x="113.1" y="260.2">both.</text>
<text x="119" y="260.2">JP1</text>
<text x="123.7" y="260.2">LED_EN shipped</text>
<text x="140.2" y="260.2">bridged.</text>
<text x="18" y="269">Firmware</text>
<text x="18" y="264.6">External</text>
<text x="26.9" y="264.6">camera</text>
<text x="27.7" y="269">sequence:</text>
<text x="35" y="264.6">pull-up</text>
<text x="38.3" y="269">FOCUS first,</text>
<text x="43.7" y="264.6">(not</text>
<text x="48.7" y="264.6">on</text>
<text x="51.3" y="269">SHUTTER while</text>
<text x="52.2" y="264.6">this</text>
<text x="56.9" y="264.6">board,</text>
<text x="64.1" y="264.6">dashed):</text>
<text x="66.8" y="269">FOCUS is</text>
<text x="73.4" y="264.6">open-circuit</text>
<text x="77" y="269">held,</text>
<text x="82.8" y="269">release</text>
<text x="86.7" y="264.6">at</text>
<text x="89.8" y="264.6">most</text>
<text x="90.8" y="269">SHUTTER first.</text>
<text x="95.5" y="264.6">12</text>
<text x="99.1" y="264.6">V DC,</text>
<text x="105.7" y="264.6">closure</text>
<text x="105.9" y="269">Minimum</text>
<text x="113.8" y="264.6">at</text>
<text x="115.4" y="269">command</text>
<text x="116.9" y="264.6">most</text>
<text x="122.6" y="264.6">10</text>
<text x="125.6" y="269">20</text>
<text x="126.2" y="264.6">mA,</text>
<text x="129.2" y="269">ms.</text>
<text x="130.8" y="264.6">pull-up</text>
<text x="133.7" y="269">CMD LEDs</text>
<text x="139.4" y="264.6">at</text>
<text x="142.5" y="264.6">least</text>
<text x="144.5" y="269">show</text>
<text x="148.3" y="264.6">10</text>
<text x="150.4" y="269">the</text>
<text x="151.9" y="264.6">kohm</text>
<text x="154.5" y="269">host</text>
<text x="158.1" y="264.6">(assumed,</text>
<text x="159.7" y="269">command,</text>
<text x="169" y="264.6">to</text>
<text x="170.6" y="269">not</text>
<text x="172.1" y="264.6">be</text>
<text x="174.8" y="269">the</text>
<text x="175.5" y="264.6">measured).</text>
<text x="178.9" y="269">contact.</text>
<text x="18" y="273.4">Host</text>
<text x="23.4" y="273.4">budget</text>
<text x="31" y="273.4">&lt;=38.74mA</text>
<text x="43.5" y="273.4">with</text>
<text x="48.5" y="273.4">VF&gt;=0</text>
<text x="56.2" y="273.4">and10%1k</text>
<text x="66.9" y="273.4">corners;</text>
<text x="75.8" y="273.4">request40mA,</text>
<text x="89.8" y="273.4">allocation</text>
<text x="100.4" y="273.4">unknown.</text>
<text x="110.3" y="273.4">PhotoMOS</text>
<text x="120.9" y="273.4">IF&gt;=5.39mA</text>
<text x="134" y="273.4">at25C</text>
<text x="140.7" y="273.4">low</text>
<text x="145" y="273.4">corner.</text>
<text x="152.8" y="273.4">Reset-open/temperature</text>
<text x="178.1" y="273.4">unqualified.</text>
<text x="18" y="277.8">NO HOT-PLUG.</text>
<text x="33.7" y="277.8">Functional</text>
<text x="44.8" y="277.8">isolation</text>
<text x="54.2" y="277.8">only,</text>
<text x="59.9" y="277.8">no</text>
<text x="63.4" y="277.8">safety</text>
<text x="70.2" y="277.8">claim.</text>
<text x="77.2" y="277.8">CERN-OHL-S-2.0</text>
<text x="98.4" y="277.8">KiCad</text>
<text x="105" y="277.8">only</text>
<text x="110.1" y="277.8">|</text>
<text x="112.5" y="277.8">unqualified</text>
<text x="124.3" y="277.8">native</text>
<text x="131.1" y="277.8">candidate;</text>
<text x="142.1" y="277.8">not</text>
<text x="146.3" y="277.8">fabrication</text>
<text x="157.8" y="277.8">ready.</text>
</g>
<g font-size="1.8" fill="#006464">
<text x="185.3" y="36.7">+3V3</text>
<text x="190.5" y="47.2">R2</text>
<text x="190.5" y="51">300R</text>
<text x="196.6" y="51">1%</text>
<text x="200.4" y="51">SHUTTER PHOTOMOS</text>
<text x="223.4" y="63.8">U2</text>
<text x="94" y="71.4">R6</text>
<text x="121.9" y="71.4">R8</text>
<text x="167.6" y="70.4">Q2</text>
<text x="303.5" y="70.7">D2</text>
<text x="94" y="75.2">10k</text>
<text x="98.6" y="75.2">10%</text>
<text x="103.6" y="75.2">SHUTTER LOCAL GATE 10%</text>
<text x="121.9" y="75.2">1k</text>
<text x="125.6" y="75.2">PULL-DOWN</text>
<text x="130.4" y="75.2">SHUTTER GATE SERIES</text>
<text x="167.6" y="73.3">DMN2056U</text>
<text x="179" y="73.3">SHUTTER</text>
<text x="293.6" y="75.8">PESD15VL1BA</text>
<text x="307.8" y="75.8">SHUTTER</text>
<text x="215.3" y="82.8">AQY212GS</text>
<text x="226.1" y="82.8">SHUTTER</text>
<text x="89.4" y="85.6">GND</text>
<text x="160.5" y="86.9">GND</text>
<text x="39.3" y="92.6">+3V3</text>
<text x="52.1" y="93.6">J1</text>
<text x="62.7" y="109.8">GND</text>
<text x="175.4" y="109">LED2</text>
<text x="217.2" y="110.7">R4</text>
<text x="341.6" y="112.6">E3-TYPE</text>
<text x="350.6" y="110.1">J3</text>
<text x="351.2" y="112.6">2.5mm</text>
<text x="358.7" y="112.6">TRS</text>
<text x="45.4" y="114.8">GADGETEER X IN</text>
<text x="167.5" y="116.2">AMBER SHUTTER CMD</text>
<text x="217.2" y="114.5">1k</text>
<text x="220.6" y="114.5">1%</text>
<text x="224.4" y="114.5">SHUTTER LED</text>
<text x="185.3" y="124.4">+3V3</text>
<text x="190.5" y="134.9">R1</text>
<text x="190.5" y="138.7">300R</text>
<text x="196.6" y="138.7">1%</text>
<text x="200.4" y="138.7">FOCUS PHOTOMOS</text>
<text x="223.4" y="151.4">U1</text>
<text x="94" y="159">R5</text>
<text x="121.9" y="159">R7</text>
<text x="167.6" y="160.9">DMN2056U</text>
<text x="167.6" y="158">Q1</text>
<text x="179" y="160.9">FOCUS</text>
<text x="303.5" y="158.3">D1</text>
<text x="94" y="162.8">10k</text>
<text x="98.6" y="162.8">10%</text>
<text x="103.6" y="162.8">FOCUS LOCAL GATE</text>
<text x="121.9" y="162.8">1kPULL-DOWN</text>
<text x="125.3" y="162.8">10%</text>
<text x="130.4" y="162.8">FOCUS GATE SERIES</text>
<text x="294.6" y="163.4">PESD15VL1BA</text>
<text x="308.8" y="163.4">FOCUS</text>
<text x="89.4" y="173.3">GND</text>
<text x="216.3" y="170.4">AQY212GS</text>
<text x="227.1" y="170.4">FOCUS</text>
<text x="160.5" y="174.5">GND</text>
<text x="175.4" y="196.7">LED1</text>
<text x="36.7" y="200.3">+3V3</text>
<text x="37.5" y="198.5">TP1</text>
<text x="60.2" y="200.3">GND</text>
<text x="60.4" y="198.5">TP2</text>
<text x="77.9" y="200.3">FOCUS_GATE</text>
<text x="82" y="198.5">TP3</text>
<text x="98.5" y="200.3">SHUTTER_GATE</text>
<text x="103.6" y="198.5">TP4</text>
<text x="168.5" y="203.9">AMBER FOCUS CMD</text>
<text x="217.2" y="198.4">R3</text>
<text x="217.2" y="202.2">1k</text>
<text x="220.6" y="202.2">1%</text>
<text x="224.4" y="202.2">FOCUS LED</text>
<text x="36.7" y="206.9">+3V3</text>
<text x="60.2" y="213.9">GND</text>
<text x="232.3" y="215.8">+3V3</text>
<text x="179.6" y="221.8">C1</text>
<text x="240.3" y="221.8">LED_EN</text>
<text x="242" y="217.3">JP1</text>
<text x="167" y="226.9">100n</text>
<text x="172.9" y="226.9">50V</text>
<text x="177.6" y="226.9">X7R</text>
<text x="182.5" y="226.9">HOST BYPASS</text>
<text x="217.1" y="233.6">+3V3</text>
<text x="227.6" y="233.6">PWR_FLAG</text>
<text x="258.1" y="233.6">PWR_FLAG</text>
<text x="248.2" y="240.6">GND</text>
</g>
<g font-size="1.8" fill="#0f0f0f">
<text x="91.1" y="63.5" transform="rotate(-90 91.1 63.5)">SHUTTER_GATE</text>
<text x="119" y="63.5" transform="rotate(-90 119 63.5)">SHUTTER_CMD_IN</text>
<text x="162.2" y="62.2" transform="rotate(-90 162.2 62.2)">SHUTTER_SINK</text>
<text x="187.6" y="71.1" transform="rotate(-90 187.6 71.1)">SHUTTER_LEDA</text>
<text x="198.2" y="69.5">SHUTTER_LEDA</text>
<text x="237.5" y="69.5">CAM_COM</text>
<text x="136" y="72">SHUTTER_GATE</text>
<text x="198.3" y="74.6">SHUTTER_SINK</text>
<text x="237.5" y="74.6">CAM_SHUTTER_OUT</text>
<text x="278.1" y="72">CAM_SHUTTER_OUT</text>
<text x="313.7" y="72">CAM_COM</text>
<text x="119" y="95.2" transform="rotate(-90 119 95.2)">SHUTTER_GATE</text>
<text x="25.6" y="97.4">SHUTTER_CMD_IN</text>
<text x="64.8" y="97.4">FOCUS_CMD_IN</text>
<text x="214.3" y="102.9" transform="rotate(-90 214.3 102.9)">+3V3_LED</text>
<text x="155.1" y="111.4">SHUTTER_SINK</text>
<text x="186.7" y="111.4">SHUTTER_IND_A</text>
<text x="361.9" y="117.8">CAM_FOCUS_OUT</text>
<text x="361.9" y="115.2">CAM_COM</text>
<text x="361.9" y="122.8">CAM_SHUTTER_OUT</text>
<text x="214.3" y="135.3" transform="rotate(-90 214.3 135.3)">SHUTTER_IND_A</text>
<text x="162.2" y="149.9" transform="rotate(-90 162.2 149.9)">FOCUS_SINK</text>
<text x="91.1" y="151.1" transform="rotate(-90 91.1 151.1)">FOCUS_GATE</text>
<text x="119" y="151.1" transform="rotate(-90 119 151.1)">FOCUS_CMD_IN</text>
<text x="138" y="159.7">FOCUS_GATE</text>
<text x="187.6" y="156.7" transform="rotate(-90 187.6 156.7)">FOCUS_LEDA</text>
<text x="200.2" y="157.1">FOCUS_LEDA</text>
<text x="237.5" y="157.1">CAM_COM</text>
<text x="280.1" y="159.7">CAM_FOCUS_OUT</text>
<text x="313.7" y="159.7">CAM_COM</text>
<text x="200.3" y="162.2">FOCUS_SINK</text>
<text x="237.5" y="162.2">CAM_FOCUS_OUT</text>
<text x="119" y="180.8" transform="rotate(-90 119 180.8)">FOCUS_GATE</text>
<text x="214.3" y="190.5" transform="rotate(-90 214.3 190.5)">+3V3_LED</text>
<text x="325.8" y="187.6">CAM_FOCUS_OUT</text>
<text x="332.6" y="190.2">CAM_COM</text>
<text x="323.8" y="192.7">CAM_SHUTTER_OUT</text>
<text x="157.1" y="199">FOCUS_SINK</text>
<text x="186.7" y="199">FOCUS_IND_A</text>
<text x="180.3" y="214.3">+3V3</text>
<text x="83.5" y="221.4" transform="rotate(-90 83.5 221.4)">FOCUS_GATE</text>
<text x="214.3" y="220.9" transform="rotate(-90 214.3 220.9)">FOCUS_IND_A</text>
<text x="252.7" y="218.1">+3V3_LED</text>
<text x="105.1" y="223.4" transform="rotate(-90 105.1 223.4)">SHUTTER_GATE</text>
<text x="180.3" y="232.1">GND</text>
</g>
<g font-size="1.8" fill="#a90000">
<text x="162.3" y="69.3" transform="rotate(-90 162.3 69.3)">3</text>
<text x="217.7" y="69.6">1</text>
<text x="230.4" y="69.6">4</text>
<text x="155.5" y="72.1">1</text>
<text x="162.3" y="76.9" transform="rotate(-90 162.3 76.9)">2</text>
<text x="217.7" y="74.7">2</text>
<text x="230.4" y="74.7">3</text>
<text x="48.2" y="95">1</text>
<text x="57.1" y="95">2</text>
<text x="48.2" y="97.5">3</text>
<text x="48.2" y="100.1">5</text>
<text x="57.1" y="97.5">4</text>
<text x="57.1" y="100.1">6</text>
<text x="48.2" y="102.6">7</text>
<text x="48.2" y="105.2">9</text>
<text x="56.5" y="105.2">10</text>
<text x="57.1" y="102.6">8</text>
<text x="354.9" y="117.9">R</text>
<text x="354.9" y="115.3">S</text>
<text x="354.3" y="125.5">TN</text>
<text x="355" y="122.9">T</text>
<text x="155.5" y="159.8">1</text>
<text x="162.3" y="156.9" transform="rotate(-90 162.3 156.9)">3</text>
<text x="217.7" y="157.2">1</text>
<text x="230.4" y="157.2">4</text>
<text x="162.3" y="164.5" transform="rotate(-90 162.3 164.5)">2</text>
<text x="217.7" y="162.3">2</text>
<text x="230.4" y="162.3">3</text>
</g>
<g font-size="1.8" fill="#a5a4a2">
<text x="347.9" y="187.7">1</text>
<text x="347.9" y="190.2">2</text>
<text x="347.9" y="192.8">3</text>
</g>
<g font-size="1.8" fill="#939391">
<text x="350.6" y="186.3">J4</text>
<text x="335.5" y="202.4">CAM BREAKOUT FOCUS COM SHUT</text>
</g>
<g font-size="1.4" fill="#0000c2">
<text x="332" y="144.5">camera:</text>
<text x="339" y="144.5">assumed</text>
<text x="346.5" y="144.5">&gt;=10k,</text>
<text x="353.2" y="144.5">&lt;=12V;</text>
<text x="359.9" y="144.5">R/threshold</text>
<text x="370" y="144.5">unqualified</text>
</g>
<g font-size="1.1" fill="#a90000">
<text x="181.9" y="112.4">LED_LED2_DISABLE</text>
<text x="182.7" y="113.3">1</text>
<text x="184.6" y="113.3">2</text>
<text x="181.9" y="200.1">LED_LED1_DISABLE</text>
<text x="182.7" y="200.9">1</text>
<text x="184.6" y="200.9">2</text>
</g>
<g font-size="1.1" fill="#006464">
<text x="182" y="111.5">LED</text>
<text x="182.7" y="111.5">SUPPLY</text>
<text x="182.9" y="109.8">JP2</text>
<text x="177.4" y="114.9">CUT</text>
<text x="180.5" y="114.9">TO</text>
<text x="182.9" y="114.9">DISABLE</text>
<text x="188.6" y="114.9">LED2</text>
<text x="182.9" y="197.5">JP3</text>
<text x="177.4" y="202.6">CUT</text>
<text x="180.5" y="202.6">TO</text>
<text x="182" y="199.1">LED</text>
<text x="182.7" y="199.1">SUPPLY</text>
<text x="182.9" y="202.6">DISABLE</text>
<text x="188.6" y="202.6">LED1</text>
</g>
</svg>
